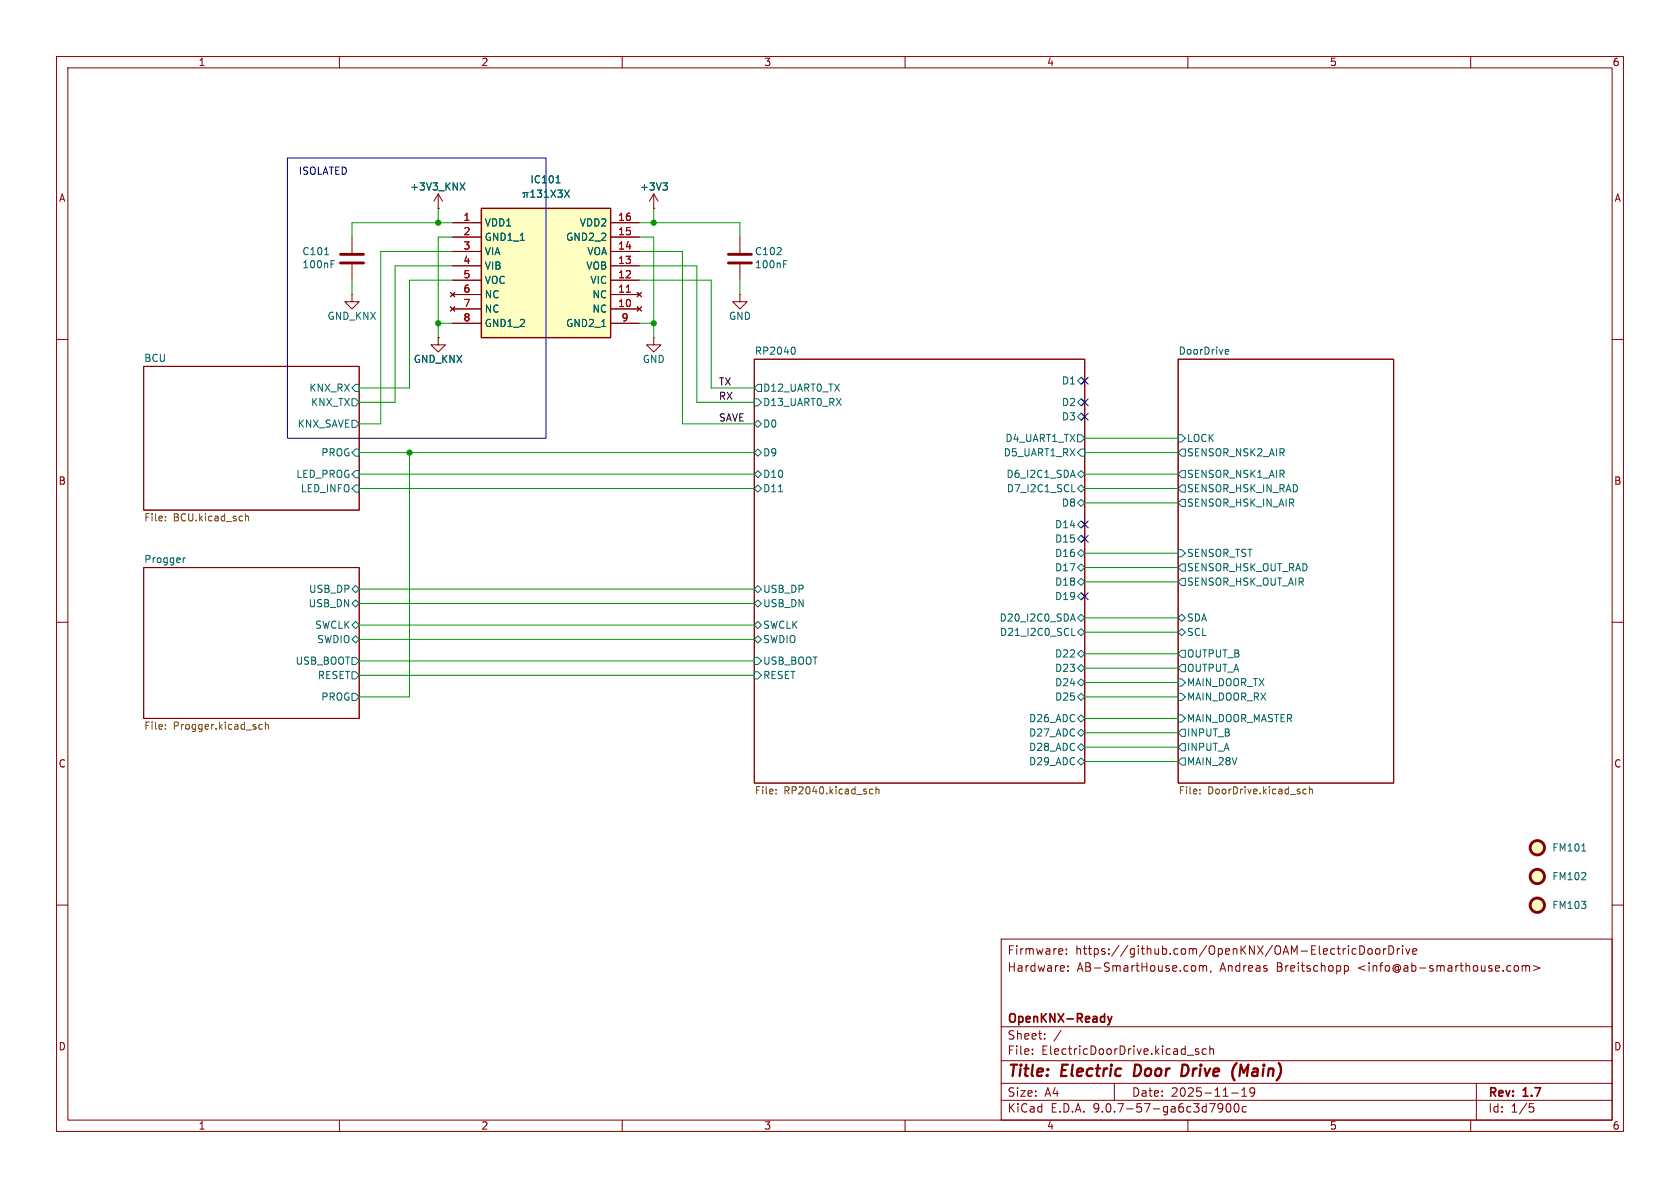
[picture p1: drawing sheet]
<svg xmlns="http://www.w3.org/2000/svg" width="297mm" height="210mm" viewBox="0 0 297 210" stroke-linecap="round" stroke-linejoin="round" font-family="sans-serif">
<g fill="none" stroke="#840000" stroke-width=".18">
<path d="M10 10h277v190h-277zM12 12h273v186h-273zM60 10v2M110 10v2M160 10v2M210 10v2M260 10v2M77.5 36.8h.1M77.5 34.3l-.8 1.3M77.5 34.3l.7 1.3M77.5 34.3v2.5M115.6 36.8h.1"/>
<path d="M115.6 34.3l-.8 1.3M115.6 34.3l.7 1.3M115.6 34.3v2.5M62.2 52.1v1.2h1.3l-1.3 1.3-1.2-1.3h1.2M62.2 52.1h.1M62.2 41.9v2.8M62.2 46.7v2.8M115.6 59.7v1.3h1.2l-1.2 1.2-1.3-1.2h1.3M115.6 59.7h.1M130.8 52.1v1.2h1.3l-1.3 1.3-1.3-1.3h1.3M130.8 52.1h.1M130.8 41.9v2.8"/>
<path d="M130.8 46.7v2.8M10 60h2M25.4 64.8h38.1v25.4h-38.1zM133.3 63.5h58.5v74.9h-58.5zM208.3 63.5h38.1v74.9h-38.1zM285 60h2M10 110h2M25.4 100.3h38.1v26.7h-38.1zM285 110h2M10 160h2M177 166h108v32h-108zM187.8 167.8l.1 .3-.7 .1"/>
<path d="M188.5 168.6v.1M188.5 167.8v.1M188.8 171.6v.1M188.8 170.8v.1M211.1 170.7l.3 .3v.4l-.3 .3M212 170.8l.5-.1 .2 .2M212 170.7v1M212.7 170.9l.2-.2 .3 .1 .1 .9M212.7 170.9v.8M214.1 171.6l-.1 .3M237.7 170.8l.4-.1 .3 .3v.4l-.2 .2h-.5M237.7 170.7v1.5"/>
<path d="M239.3 167.7l.4 .1M239.7 168.6l-.4 .1M240.4 167.2a.76 .76 0 0 1 .9 .7 .76 .76 0 0 1-.9 .8zM242 167.8l.3-.1 .3 .3v.4l-.3 .3-.3-.1-.2-.2v-.4zM243.3 167.8l.4-.1 .3 .3v.4l-.3 .3-.4-.1-.1-.2v-.4zM244.6 167.7v1M245 167.7l-.3 .1-.1 .2M245.5 167.2a.76 .76 0 0 1 .9 .7 .76 .76 0 0 1-.9 .8zM247 167.7v1M247.5 167.7l-.3 .1-.2 .2M248 167.2v.1M248 167.7v1"/>
<path d="M248.5 167.7l.4 1 .3-1M249.7 168.2l.8-.1-.1-.3-.4-.1-.3 .2 .1 .7h.6M267.8 170.8l.4-.1 .3 .3v.4l-.3 .3-.4-.1-.1-.2v-.4zM269.1 170.8l.4-.1 .2 .2M269.1 170.7v1M269.7 170.9l.3-.2 .3 .1 .1 .9M269.7 170.9v.8M271.1 170.7l1.1 .4-1.1 .5M285 160h2M60 198v2M110 198v2M160 198v2"/>
<path d="M177 194.5h108M177 191.5h108M177 187.5h108M177 181.5h108M182.5 186.3v.1M182.5 185.5v.1M184.7 183.6v.1M184.7 182.8v.1M187.6 182.1l-1.3 2M197 191.5v3M209.9 186.5h1.1M210 198v2"/>
<path d="M211.9 185.5l-.4-.1-.2 .2 .1 .2 .5 .2v.3h-.6M213.2 185.5l-.4-.1-.3 .3v.4l.2 .2h.5M213.9 185.5l.2-.1 .4 .1v.9M213.9 184.9v1.5M216.2 195.7l-.3 .3h-.3l-.3-.3 .2-.5 .4-.1 .2 .1a.99 .99 0 0 1-.4 1.4h-.2M216.9 195.2l.2-.1a.81 .81 0 0 1 .6 .6 .81 .81 0 0 1-.3 .8l-.2 .1a.81 .81 0 0 1-.3-1.4zM217.7 193.2h1.2M218.3 195.2l.2-.1a.81 .81 0 0 1 .6 .6 .81 .81 0 0 1-.3 .8l-.1 .1a.81 .81 0 0 1-.4-1.4zM219.5 193.8h.9M219.5 192.7l.5-.4v1.5M220.3 195.7l-.4-.1-.3 .3v.4l.1 .2h.6M221 192.4v.5l.1 .3h.4l.3-.3"/>
<path d="M221.7 192.4a.99 .99 0 0 1-.3 1.4h-.3M260 198v2M261 191.5v6.5M270.4 195.1h.7M270.5 195.7h.4l.3 .3-.2 .5-.5 .1"/>
</g>
<path d="M200.7 188.2l-.3 2h.5M209.8 188.3l-.7-.1-.3 2h.5l.5-.3M218.6 187.9l-.1 .1M219.8 189.6l-.4-1.4-.3 2" fill="none" stroke="#840000" stroke-width=".4"/>
<path d="M195.8 179.7l.4 1M196.6 179.7l-.4 1M196.2 180.7l-.1 .3-.3 .2" fill="none" stroke="#840000" stroke-width=".3"/>
<g fill="none" stroke="#006464" stroke-width=".18">
<path d="M81.3 32.3l.9 1.3M82.2 32.3l-.9 1.3M117.2 32.3h.8l-.4 .5M117.7 32.8l.3 .3v.3l-.3 .2M57.4 45h.7M58.5 46.7h.5M58.5 46.1h.6M138.5 46.7h.5M138.5 46.1h.6M62.2 74.3h.7l.6 .6-.6 .7h-.7zM62.2 68.6l.7-.7h.6v1.3h-.6zM62.2 70.5h.7l.6 .6-.6 .7h-.7z"/>
<path d="M133.3 70.5h.7l.6 .6-.6 .7h-.7zM134 74.3l.6 .6-.6 .7-.7-.7zM134 67.9h.6v1.3h-.6l-.7-.6zM140.3 61.4a.79 .79 0 0 1 0 1.2M190.5 67.3l.6-.6 .7 .6-.7 .6zM190.5 73.7l.6-.7 .7 .7-.7 .6zM190.5 76.8h.6l.7 .7-.7 .6h-.6zM190.5 71.1l.6-.6 .7 .6-.7 .7zM191.1 79.4h.7v1.2h-.7l-.6-.6zM208.3 76.8h.6l.6 .7-.6 .6h-.6zM208.9 79.4h.6v1.2h-.6l-.6-.6zM216.8 61.8h.3l.1 .3-.6 .1"/>
<path d="M217.1 62.6h-.3M32.4 98.6v.9M32.8 98.6l-.4 .3M62.2 80l.7-.6h.6v1.2h-.6zM62.9 83.2h.6v1.3h-.6l-.7-.7zM62.9 85.7h.6v1.3h-.6l-.7-.6zM133.3 83.8l.7-.6 .6 .6-.6 .7zM133.3 80l.7-.6 .6 .6-.6 .6zM133.3 86.4l.7-.7 .6 .7-.6 .6zM137.6 86.9h.8M189.5 86.9h.6M189.7 83.1l.4 1.3"/>
<path d="M190.5 92.7l.6-.6 .7 .6-.7 .6zM190.5 95.3l.6-.7 .7 .7-.7 .6zM190.5 86.4l.6-.7 .7 .7-.7 .6zM190.5 88.9l.6-.6 .7 .6-.7 .6zM190.5 83.8l.6-.6 .7 .6-.7 .7zM191.1 97.2l.7 .6-.7 .6-.6-.6zM208.3 97.2h.6l.6 .6-.6 .6h-.6zM208.9 85.7h.6v1.3h-.6l-.6-.6zM208.9 88.3h.6v1.2h-.6l-.6-.6zM208.9 99.7h.6v1.3h-.6l-.6-.7zM208.9 83.2h.6v1.3h-.6l-.6-.7zM62.2 106.7l.7-.7 .6 .7-.6 .6z"/>
<path d="M62.2 104.1l.7-.6 .6 .6-.6 .7zM62.2 118.7h.7l.6 .7-.6 .6h-.7zM62.2 113l.7-.6 .6 .6-.6 .7zM62.2 116.2h.7l.6 .6-.6 .7h-.7zM62.9 109.9l.6 .6-.6 .6-.7-.6zM133.3 104.1l.7-.6 .6 .6-.6 .7zM133.3 106.7l.7-.7 .6 .7-.6 .6zM133.3 118.7h.7l.6 .7-.6 .6h-.7zM133.3 113l.7-.6 .6 .6-.6 .7zM133.3 110.5l.7-.6 .6 .6-.6 .6zM133.3 116.2h.7l.6 .6-.6 .7h-.7zM189.4 109.4h.6"/>
<path d="M189.5 112.3h.6M189.7 108.5l.4 1.3M190.5 102.9l.6-.7 .7 .7-.7 .6zM190.5 118.1l.6-.6 .7 .6-.7 .6zM190.5 115.6l.6-.7 .7 .7-.7 .6zM190.5 100.3l.6-.6 .7 .6-.7 .7zM190.5 105.4l.6-.6 .7 .6-.7 .6zM190.5 111.8l.6-.7 .7 .7-.7 .6zM191.1 108.6l.7 .6-.7 .7-.6-.7zM208.3 111.8l.6-.7 .6 .7-.6 .6zM208.3 109.2l.6-.6 .6 .6-.6 .7zM208.9 102.2h.6v1.3h-.6l-.6-.6z"/>
<path d="M208.9 114.9h.6v1.3h-.6l-.6-.6zM208.9 117.5h.6v1.2h-.6l-.6-.6zM62.2 122.6h.7l.6 .6-.6 .6h-.7zM190.5 134.6l.6-.6 .7 .6-.7 .7zM190.5 129.5l.6-.6 .7 .6-.7 .7zM190.5 127l.6-.6 .7 .6-.7 .6zM190.5 123.2l.6-.6 .7 .6-.7 .6zM191.1 131.4l.7 .7-.7 .6-.6-.6zM191.1 120l.7 .7-.7 .6-.6-.6zM208.3 120h.6l.6 .7-.6 .6h-.6zM208.3 122.6h.6l.6 .6-.6 .6h-.6zM208.3 126.4h.6l.6 .6-.6 .6h-.6z"/>
<path d="M208.9 128.9h.6v1.3h-.6l-.6-.7zM208.9 131.4h.6v1.3h-.6l-.6-.6zM208.9 134h.6v1.3h-.6l-.6-.7zM279.6 150.4h.8"/>
</g>
<g fill="none" stroke="#725600" stroke-width=".18">
<path d="M29.2 91.3v.1M29.2 92v.1M43.4 90.8v1.3M43.4 91.4l.2-.2 .3 .1v.8M29.2 128.8v.1M29.2 128.1v.1M45.8 128.7l.2 .2 .4-.1M46.4 128.1h-.4l-.2 .2M46.9 128.2l.2-.1h.3l.1 .8M46.9 127.6v1.3M137.2 139.6v.1M154.3 139.6l-.3-.1-.2 .1"/>
<path d="M154.9 139.6l.1-.1 .3 .1 .1 .7M154.9 139.1v1.2M212.1 139.6v.1M230.9 139.6l-.3-.1-.3 .2 .2 .6h.4M231.5 139.6l.2-.1 .3 .1v.7M231.5 139.1v1.2M137.2 140.2v.1M153.8 140.2l.2 .1h.3M212.1 140.2v.1"/>
</g>
<g fill="none" stroke="#840000" stroke-width=".51">
<path d="M60.2 45h4.1M60.2 46.5h4.1M128.8 45h4M128.8 46.5h4"/>
<circle cx="271.8" cy="149.9" r="1.27"/>
</g>
<circle cx="271.8" cy="149.9" r="1.27" fill="#ffffc2" stroke="#ffffc2" stroke-width=".18"/>
<path d="M85.1 36.8h22.8v22.9h-22.8z" fill="#ffffc2"/>
<path d="M85.1 36.8h22.8v22.9h-22.8z" fill="none" stroke="#840000" stroke-width=".25"/>
<g fill="none" stroke="#840000" stroke-width=".18">
<path d="M77.5 36.8h.1M80 39.4h5.1M107.9 39.4h5.1M115.6 36.8h.1M77.5 59.7v1.3h1.2l-1.2 1.2-1.3-1.2h1.3M77.5 59.7h.1M79.6 51.7l.8 .8M79.6 54.2l.8 .8M80 41.9h5.1M80 44.5h5.1M80 47h5.1M80 49.5h5.1"/>
<path d="M80 52.1h5.1M80 54.6h5.1M80 57.2h5.1M80.4 51.7l-.8 .8M80.4 54.2l-.8 .8M107.9 41.9h5.1M107.9 44.5h5.1M107.9 47h5.1M107.9 49.5h5.1M107.9 52.1h5.1M107.9 54.6h5.1M107.9 57.2h5.1"/>
<path d="M112.6 51.7l.8 .8M112.6 54.2l.8 .8M113.4 51.7l-.8 .8M113.4 54.2l-.8 .8"/>
</g>
<path d="M110.7 51.7h.8" fill="none" stroke="#a90000" stroke-width=".18"/>
<g fill="none" stroke="#006464" stroke-width=".18">
<path d="M81.3 32.3l.9 1.3M82.2 32.3l-.9 1.3M92.7 34v.7l-.1 .2M93.2 34v.9M93.4 34h-.8l-.2 .2M93.8 34.9h.8M93.8 34l.4-.4v1.3M95 33.6h.8l-.5 .5 .4 .1v.5l-.2 .2-.5-.2M96.2 34.9h.8M96.2 34l.4-.4v1.3M97.4 33.6l.8 1.3M98.2 33.6l-.8 1.3"/>
<path d="M98.3 32.3h.7M98.5 31.2l.2-.1v1.2M98.6 33.6h.8l-.4 .5 .3 .1v.5l-.1 .2-.6-.2M99.8 33.6l.9 1.3M100.7 33.6l-.9 1.3M117.2 32.3h.8l-.4 .5M117.7 32.8l.3 .3v.3l-.3 .2"/>
</g>
<g fill="#ffffc2" stroke="#ffffc2" stroke-width=".18">
<circle cx="271.8" cy="160" r="1.27"/>
<circle cx="271.8" cy="154.9" r="1.27"/>
</g>
<g fill="none" stroke="#840000" stroke-width=".51">
<circle cx="271.8" cy="154.9" r="1.27"/>
<circle cx="271.8" cy="160" r="1.27"/>
</g>
<g fill="none" stroke="#009600" stroke-width=".18">
<path d="M77.5 36.8v2.6M80 39.4h-17.8v2.5M113 39.4h17.8v2.5M115.6 36.8v2.6M62.2 49.5v2.6M77.5 57.2h2.5M80 41.9h-2.5v17.8M80 44.5h-12.7v30.4h-3.8M80 49.5h-7.6v19.1h-8.9M80 47h-10.2v24.1h-6.3M113 41.9h2.6v17.8M113 49.5h12.7v19.1h7.6"/>
<path d="M113 44.5h7.6v30.4h12.7M113 47h10.2v24.1h10.1M113 57.2h2.6M130.8 49.5v2.6M191.8 77.5h16.5M63.5 80h69.8M63.5 83.8h69.8M63.5 86.4h69.8M72.4 80v43.2h-8.9M191.8 97.8h16.5M191.8 80h16.5M191.8 83.8h16.5"/>
<path d="M191.8 86.4h16.5M191.8 88.9h16.5M63.5 116.8h69.8M63.5 113h69.8M63.5 110.5h69.8M63.5 104.1h69.8M63.5 106.7h69.8M63.5 119.4h69.8M191.8 115.6h16.5M191.8 111.8h16.5M191.8 109.2h16.5M191.8 118.1h16.5"/>
<path d="M191.8 102.9h16.5M191.8 100.3h16.5M191.8 120.7h16.5M191.8 132.1h16.5M191.8 129.5h16.5M191.8 123.2h16.5M191.8 127h16.5M191.8 134.6h16.5"/>
</g>
<path d="M191.2 70.5l1.2 1.2M191.2 66.7l1.2 1.2M191.2 73.1l1.2 1.2M192.4 70.5l-1.2 1.2M192.4 66.7l-1.2 1.2M192.4 73.1l-1.2 1.2M191.2 94.6l1.2 1.3M191.2 92.1l1.2 1.2M192.4 94.6l-1.2 1.3M192.4 92.1l-1.2 1.2M191.2 104.8l1.2 1.2M192.4 104.8l-1.2 1.2" fill="none" stroke="#000084" stroke-width=".18"/>
<path d="M50.8 27.9h45.7v49.6h-45.7z" fill="none" stroke="#0000c2" stroke-width=".18"/>
<g fill="#009600" stroke="#009600" stroke-width=".18">
<circle cx="77.5" cy="39.4" r=".46"/>
<circle cx="77.5" cy="57.2" r=".46"/>
<circle cx="115.6" cy="57.2" r=".46"/>
<circle cx="115.6" cy="39.4" r=".46"/>
<circle cx="72.4" cy="80" r=".46"/>
</g>
<g font-size="2.8" fill="#840000">
<text x="178" y="190.9">Title:</text>
<text x="187.7" y="190.9">Electric</text>
<text x="201.3" y="190.9">Door</text>
<text x="210.5" y="190.9">Drive</text>
<text x="220.2" y="190.9">(Main)</text>
</g>
<g font-size="2.1" fill="#840000">
<text x="178" y="172">Hardware:</text>
<text x="178" y="169">Firmware:</text>
<text x="190.1" y="169">https://github.com/OpenKNX/OAM-ElectricDoorDrive</text>
<text x="190.4" y="172">AB-SmartHouse.com,</text>
<text x="215.7" y="172">Andreas</text>
<text x="225.8" y="172">Breitschopp</text>
<text x="240.3" y="172">&lt;info@ab-smarthouse.com&gt;</text>
<text x="178" y="184">Sheet:</text>
<text x="178" y="181.2">OpenKNX-Ready</text>
<text x="178" y="186.7">File:</text>
<text x="184.1" y="186.7">ElectricDoorDrive.kicad_sch</text>
<text x="178" y="196.9">KiCad</text>
<text x="178" y="194.1">Size:</text>
<text x="184.7" y="194.1">A4</text>
<text x="185.7" y="196.9">E.D.A.</text>
<text x="193.3" y="196.9">9.0.7-57-ga6c3d7900c</text>
<text x="200" y="194.1">Date:</text>
<text x="207" y="194.1">2025-11-19</text>
<text x="263" y="194.3">Rev:</text>
<text x="263" y="196.9">Id:</text>
<text x="267.1" y="196.9">1/5</text>
<text x="269.4" y="194.3">1.7</text>
</g>
<g font-size="1.8" fill="#840000">
<text x="35" y="11.9">1</text>
<text x="85" y="11.9">2</text>
<text x="135" y="11.9">3</text>
<text x="185" y="11.9">4</text>
<text x="235" y="11.9">5</text>
<text x="285" y="11.9">6</text>
<text x="10.3" y="35.9">A</text>
<text x="285.3" y="35.9">A</text>
<text x="10.3" y="85.9">B</text>
<text x="285.3" y="85.9">B</text>
<text x="10.3" y="135.9">C</text>
<text x="285.3" y="135.9">C</text>
<text x="10.3" y="185.9">D</text>
<text x="285.3" y="185.9">D</text>
<text x="35" y="199.9">1</text>
<text x="85" y="199.9">2</text>
<text x="135" y="199.9">3</text>
<text x="185" y="199.9">4</text>
<text x="235" y="199.9">5</text>
<text x="285" y="199.9">6</text>
</g>
<text font-size="1.8" fill="#0000c2" x="52.7" y="31.1">ISOLATED</text>
<g font-size="1.8" fill="#006464">
<text x="72.4" y="33.9">+3V3_KNX</text>
<text x="93.7" y="32.6">IC101</text>
<text x="113" y="33.9">+3V3</text>
<text x="85.6" y="40.2">VDD1</text>
<text x="102.4" y="40.2">VDD2</text>
<text x="53.3" y="45.3">C101</text>
<text x="53.3" y="47.6">100nF</text>
<text x="85.6" y="42.8">GND1_1</text>
<text x="85.6" y="45.3">VIA</text>
<text x="85.6" y="47.9">VIB</text>
<text x="100" y="42.8">GND2_2</text>
<text x="103.5" y="47.9">VOB</text>
<text x="103.7" y="45.3">VOA</text>
<text x="133.4" y="45.3">C102</text>
<text x="133.4" y="47.6">100nF</text>
<text x="85.6" y="50.4">VOC</text>
<text x="85.6" y="52.9">NC</text>
<text x="104.3" y="50.4">VIC</text>
<text x="104.6" y="52.9">NC</text>
<text x="57.8" y="56.7">GND_KNX</text>
<text x="85.6" y="55.5">NC</text>
<text x="85.6" y="58">GND1_2</text>
<text x="100" y="58">GND2_1</text>
<text x="104.6" y="55.5">NC</text>
<text x="128.8" y="56.7">GND</text>
<text x="25.4" y="64.1">BCU</text>
<text x="73" y="64.4">GND_KNX</text>
<text x="113.5" y="64.4">GND</text>
<text x="133.3" y="62.8">RP2040</text>
<text x="208.3" y="62.8">DoorDrive</text>
<text x="54.6" y="69.4">KNX_RX</text>
<text x="54.9" y="72">KNX_TX</text>
<text x="134.8" y="69.4">D12_UART0_TX</text>
<text x="134.8" y="72">D13_UART0_RX</text>
<text x="187.6" y="68.2">D1</text>
<text x="187.6" y="72">D2</text>
<text x="52.5" y="75.8">KNX_SAVE</text>
<text x="134.8" y="75.8">D0</text>
<text x="187.6" y="74.5">D3</text>
<text x="56.7" y="80.9">PROG</text>
<text x="134.8" y="80.9">D9</text>
<text x="177.3" y="80.9">D5_UART1_RX</text>
<text x="177.6" y="78.3">D4_UART1_TX</text>
<text x="209.7" y="80.9">SENSOR_NSK2_AIR</text>
<text x="209.7" y="78.3">LOCK</text>
<text x="52.3" y="84.7">LED_PROG</text>
<text x="53.1" y="87.2">LED_INFO</text>
<text x="134.8" y="84.7">D10</text>
<text x="134.8" y="87.2">D11</text>
<text x="177.8" y="84.7">D6_I2C1_SDA</text>
<text x="177.9" y="87.2">D7_I2C1_SCL</text>
<text x="187.6" y="89.8">D8</text>
<text x="209.7" y="87.2">SENSOR_HSK_IN_RAD</text>
<text x="209.7" y="89.8">SENSOR_HSK_IN_AIR</text>
<text x="209.7" y="84.7">SENSOR_NSK1_AIR</text>
<text x="186.4" y="93.6">D14</text>
<text x="25.4" y="99.6">Progger</text>
<text x="186.4" y="101.2">D17</text>
<text x="186.4" y="98.7">D16</text>
<text x="186.4" y="96.1">D15</text>
<text x="209.7" y="101.2">SENSOR_HSK_OUT_RAD</text>
<text x="209.7" y="98.7">SENSOR_TST</text>
<text x="54.5" y="107.5">USB_DN</text>
<text x="54.5" y="105">USB_DP</text>
<text x="134.8" y="105">USB_DP</text>
<text x="134.8" y="107.5">USB_DN</text>
<text x="186.4" y="103.7">D18</text>
<text x="186.4" y="106.3">D19</text>
<text x="209.7" y="103.7">SENSOR_HSK_OUT_AIR</text>
<text x="55.6" y="111.4">SWCLK</text>
<text x="56" y="113.9">SWDIO</text>
<text x="134.8" y="113.9">SWDIO</text>
<text x="134.8" y="111.4">SWCLK</text>
<text x="176.6" y="110.1">D20_I2C0_SDA</text>
<text x="176.7" y="112.6">D21_I2C0_SCL</text>
<text x="209.7" y="112.6">SCL</text>
<text x="209.7" y="110.1">SDA</text>
<text x="52.2" y="117.7">USB_BOOT</text>
<text x="134.8" y="117.7">USB_BOOT</text>
<text x="186.4" y="119">D23</text>
<text x="186.4" y="116.4">D22</text>
<text x="209.7" y="116.4">OUTPUT_B</text>
<text x="209.7" y="119">OUTPUT_A</text>
<text x="56.1" y="120.2">RESET</text>
<text x="56.7" y="124.1">PROG</text>
<text x="134.8" y="120.2">RESET</text>
<text x="186.4" y="121.5">D24</text>
<text x="186.4" y="124.1">D25</text>
<text x="209.7" y="121.5">MAIN_DOOR_TX</text>
<text x="209.7" y="124.1">MAIN_DOOR_RX</text>
<text x="181.8" y="130.4">D27_ADC</text>
<text x="181.8" y="127.9">D26_ADC</text>
<text x="209.7" y="130.4">INPUT_B</text>
<text x="209.7" y="127.9">MAIN_DOOR_MASTER</text>
<text x="181.8" y="135.5">D29_ADC</text>
<text x="181.8" y="132.9">D28_ADC</text>
<text x="209.7" y="132.9">INPUT_A</text>
<text x="209.7" y="135.5">MAIN_28V</text>
<text x="274.3" y="150.7">FM101</text>
<text x="274.3" y="155.8">FM102</text>
<text x="274.3" y="160.9">FM103</text>
</g>
<g font-size="1.8" fill="#a90000">
<text x="81.8" y="39.1">1</text>
<text x="81.8" y="41.7">2</text>
<text x="109.2" y="39.1">16</text>
<text x="109.2" y="41.7">15</text>
<text x="81.8" y="44.2">3</text>
<text x="81.8" y="46.7">4</text>
<text x="109.2" y="44.2">14</text>
<text x="109.2" y="46.7">13</text>
<text x="81.8" y="49.3">5</text>
<text x="81.8" y="51.8">6</text>
<text x="109.2" y="49.3">12</text>
<text x="109.2" y="51.8">11</text>
<text x="81.8" y="54.4">7</text>
<text x="81.8" y="56.9">8</text>
<text x="109.2" y="54.4">10</text>
<text x="109.8" y="56.9">9</text>
</g>
<g font-size="1.8" fill="#0f0f0f">
<text x="127" y="68.2">TX</text>
<text x="127" y="70.8">RX</text>
<text x="127" y="74.6">SAVE</text>
</g>
<g font-size="1.8" fill="#725600">
<text x="25.4" y="92.5">File:</text>
<text x="30.6" y="92.5">BCU.kicad_sch</text>
<text x="25.4" y="129.3">File:</text>
<text x="30.6" y="129.3">Progger.kicad_sch</text>
<text x="133.3" y="140.7">File:</text>
<text x="138.6" y="140.7">RP2040.kicad_sch</text>
<text x="208.3" y="140.7">File:</text>
<text x="213.5" y="140.7">DoorDrive.kicad_sch</text>
</g>
</svg>
